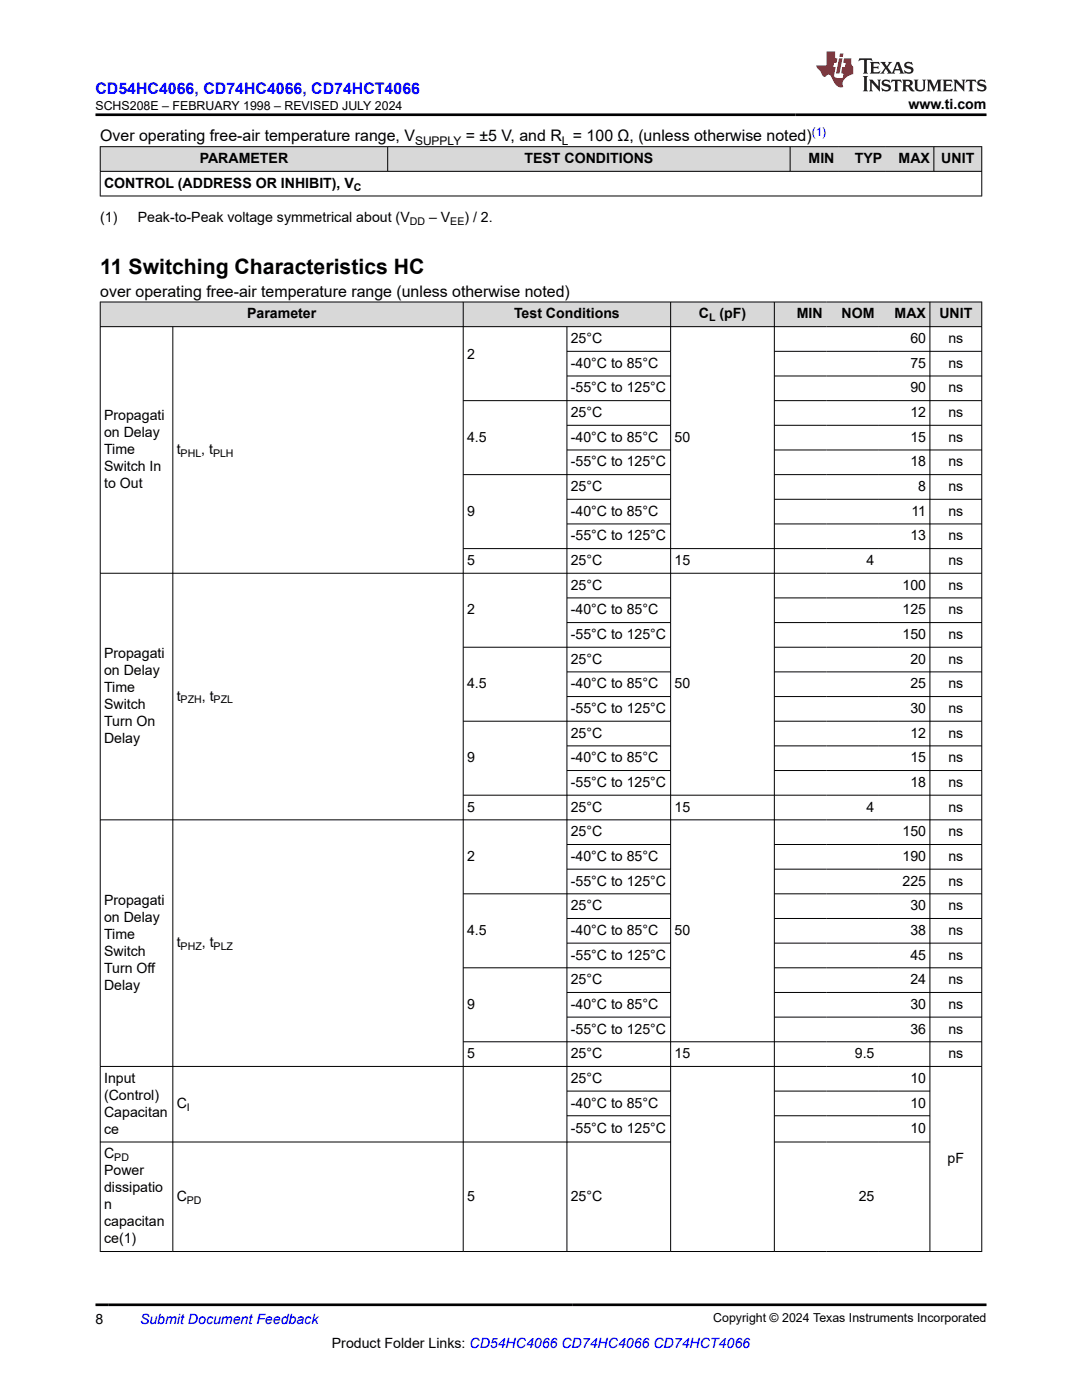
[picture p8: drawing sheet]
<svg xmlns="http://www.w3.org/2000/svg" width="216mm" height="279mm" viewBox="0 0 216 279" stroke-linecap="round" stroke-linejoin="round" font-family="sans-serif">
<g fill="#d8d8d8">
<path d="M20 29.3h175.9v4.9h-175.9z" fill-rule="evenodd"/>
<path d="M20.1 29.3h57.2v4.8h-57.2z" fill-rule="evenodd"/>
<path d="M77.4 29.3h80.2v4.8h-80.2z" fill-rule="evenodd"/>
<path d="M157.7 29.3h9.5v4.8h-9.5z" fill-rule="evenodd"/>
<path d="M167.2 29.3h9.6v4.8h-9.6z" fill-rule="evenodd"/>
<path d="M176.8 29.3h9.5v4.8h-9.5z" fill-rule="evenodd"/>
<path d="M186.4 29.3h9.4v4.8h-9.4z" fill-rule="evenodd"/>
</g>
<path d="M19.9 29.3h176.1M19.9 34.2h176.1M19.9 39.1h176.1M20 29.2v10M77.4 29.2v5.1M157.7 29.2v5.1M186.3 29.2v5.1M195.9 29.2v10" fill="none" stroke="#000" stroke-width=".2"/>
<g fill="#d8d8d8">
<path d="M20 60.3h175.9v4.9h-175.9z" fill-rule="evenodd"/>
<path d="M20.1 60.3h72.3v4.8h-72.3z" fill-rule="evenodd"/>
<path d="M92.5 60.3h41.3v4.8h-41.3z" fill-rule="evenodd"/>
<path d="M133.9 60.3h20.6v4.8h-20.6z" fill-rule="evenodd"/>
<path d="M154.6 60.3h10.3v4.8h-10.3z" fill-rule="evenodd"/>
<path d="M164.9 60.3h10.3v4.8h-10.3z" fill-rule="evenodd"/>
<path d="M175.2 60.3h10.3v4.8h-10.3z" fill-rule="evenodd"/>
<path d="M185.6 60.3h10.2v4.8h-10.2z" fill-rule="evenodd"/>
</g>
<g fill="none" stroke="#000" stroke-width=".2">
<path d="M19.9 60.3h176.1M19.9 65.2h176.1M20 60.2v189.6M34.5 65.2v184.6M92.4 60.2v189.6M92.4 80h41.5M113.1 65.2v184.6M113.1 70.1h20.8M113.1 75h20.8M133.8 60.2v189.6M154.5 60.2v189.6M154.5 80h41.5"/>
<path d="M154.5 70.1h41.5M154.5 75h41.5M185.6 60.2v189.6M195.9 60.2v189.6M113.1 84.9h20.8M113.1 89.8h20.8M113.1 99.6h20.8M133.9 94.7h-41.5M154.5 94.7h41.5M154.5 84.9h41.5M154.5 89.8h41.5M154.5 99.6h41.5"/>
<path d="M19.9 114.4h176.1M113.1 104.6h20.8M113.1 119.3h20.8M154.5 104.6h41.5M154.5 119.3h41.5M196 109.5h-103.6M92.4 129.2h41.5M113.1 124.2h20.8M113.1 134.1h20.8M113.1 139h20.8M154.5 129.2h41.5M154.5 124.2h41.5"/>
<path d="M154.5 134.1h41.5M154.5 139h41.5M113.1 148.9h20.8M113.1 153.8h20.8M133.9 143.9h-41.5M154.5 143.9h41.5M154.5 148.9h41.5M154.5 153.8h41.5M196 158.7h-103.6M19.9 163.6h176.1M92.4 178.4h41.5M113.1 168.5h20.8"/>
<path d="M113.1 173.5h20.8M154.5 178.4h41.5M154.5 168.5h41.5M154.5 173.5h41.5M113.1 183.3h20.8M113.1 188.2h20.8M113.1 198.1h20.8M133.9 193.1h-41.5M154.5 193.1h41.5M154.5 183.3h41.5M154.5 188.2h41.5M154.5 198.1h41.5"/>
<path d="M19.9 212.8h176.1M113.1 203h20.8M113.1 217.8h20.8M154.5 203h41.5M154.5 217.8h31.1M196 207.9h-103.6M19.9 227.9h114M113.1 222.7h20.8M154.5 227.9h31.1M154.5 222.7h31.1M196 249.8h-176.1"/>
</g>
<path d="M171.5 11.6l-.2 .6 .5-.2h.6v.1v2.2l-.2 .4h1l-.2-.4v-2.2v-.1h.5l.6 .2-.2-.6zM173.6 12.4l.2 .3v1.6l-.2 .4h1.9l.1-.6a1.08 1.08 0 0 1-1.3 .2v-.7h.6l.4 .2v-.7l-.4 .2h-.6v-.5l.2-.2a1 1 0 0 1 1 .3l-.1-.5zM175.7 12.4l.9 1.1-1 1.2h.9l-.2-.2 .5-.8 .4 .8-.2 .2h1.6l-.2-.2 .2-.5h.9l.1 .5-.1 .2h.9l-.2-.4-.8-1.9h-.5l-.9 2.1-.9-1.1 .9-1h-.8l.2 .2-.4 .6-.4-.6 .2-.2zM179 12.8l.4 1h-.7zM180.7 12.5a.65 .65 0 0 0-.2 .7 .65 .65 0 0 0 .6 .5l.6 .1 .1 .3a.79 .79 0 0 1-.7 .4 .79 .79 0 0 1-.7-.5l.1 .7 .2-.1a.93 .93 0 0 0 1.1 0 .93 .93 0 0 0 .4-.9 1.46 1.46 0 0 0-1.2-.6l-.1-.3a1.09 1.09 0 0 1 1.2 .2l-.2-.6-.1 .1-.5-.2zM172.2 15.2l.2 .4v2.2l-.2 .4h1l-.2-.4v-2.2l.2-.4zM173.4 15.9l.2 .4v1.5l-.2 .4h.8l-.3-.4 .1-1.3 1.6 1.8v-2l.2-.4h-.7l.1 .2 .1 1.1-1.2-1.3zM176.2 16a.65 .65 0 0 0-.2 .8 .65 .65 0 0 0 .6 .4l.6 .2 .1 .2a.79 .79 0 0 1-.7 .4 .79 .79 0 0 1-.7-.5l.1 .7 .2-.1a.93 .93 0 0 0 1.1 .1 .93 .93 0 0 0 .4-1 1.46 1.46 0 0 0-1.2-.5l-.1-.4a1.09 1.09 0 0 1 1.2 .2l-.1-.6-.2 .1-.5-.1zM177.9 15.9l-.1 .6a.63 .63 0 0 1 .8-.3v1.6l-.3 .4h1l-.2-.4v-1.6a.66 .66 0 0 1 .8 .3l-.1-.6zM180 15.9l.2 .4v1.5l-.2 .4h1l-.2-.2-.1-.7h.5l.1 .2a.79 .79 0 0 0 1.2 .6l-1-.9a.61 .61 0 0 0 .6-.6 .61 .61 0 0 0-.5-.7zM180.8 16.2h.1a.47 .47 0 0 1 .5 .1 .47 .47 0 0 1 .1 .5l-.1 .1-.7 .1zM182.3 15.9l.2 .2a2.27 2.27 0 0 0 .4 2 1.04 1.04 0 0 0 1.7-.7v-1.3l.2-.2h-.8l.2 .4v1.1a.6 .6 0 0 1-.6 .6 .6 .6 0 0 1-.6-.6v-1.1l.3-.4zM184.9 15.9l.2 .4v1.5l-.2 .4h.8l-.3-.4v-1.4l.9 1.9 .9-1.9v1.4l-.3 .4h1l-.2-.4v-1.5l.2-.4h-.8l-.7 1.5-.6-1.5zM188.1 15.9l.2 .4v1.5l-.2 .4h1.9l.1-.6a1.09 1.09 0 0 1-1.3 .2v-.7h.6l.4 .2v-.6l-.4 .2h-.6v-.6l.2-.1a1.01 1.01 0 0 1 1 .3l-.1-.6zM190.2 15.9l.3 .4v1.5l-.3 .4h.8l-.2-.4v-1.3l1.6 1.8v-2l.2-.4h-.7l.2 .2v1.1l-1.2-1.3zM192.8 15.9l-.1 .6a.63 .63 0 0 1 .8-.3v1.6l-.3 .4h1l-.2-.4v-1.6a.66 .66 0 0 1 .8 .3l-.1-.6zM195.2 16a.65 .65 0 0 0-.2 .8 .65 .65 0 0 0 .6 .4l.6 .2 .2 .2a.79 .79 0 0 1-.7 .4 .79 .79 0 0 1-.7-.5l.1 .7 .2-.1a.93 .93 0 0 0 1 .1 .93 .93 0 0 0 .5-1 1.46 1.46 0 0 0-1.3-.5v-.4a1.09 1.09 0 0 1 1.2 .2l-.2-.6-.2 .1-.5-.1z" fill="#231f20"/>
<path d="M164.9 10.3v2.7h-2l.1 .4 .8 1a.95 .95 0 0 0 1 .9 .59 .59 0 0 1 .5-.4 .59 .59 0 0 1 .5 .3l.4 .8a1.59 1.59 0 0 0 2.1 1.4 1.61 1.61 0 0 1 1-2.3l1-.3-.1-1.5a1.59 1.59 0 0 1-.3-1.7h-1.5l-.2 .9h.6l-.2 .9h-.5l-.2 .9v.3l.4 .1-.1 .9h-.7a.73 .73 0 0 1-1-.7l.3-1.5h-.5l.1-.9h.5l.2-.9h-.5v-1.3zM167.4 11.6l-.6 3.1h.7l.6-3.1zM167.6 10.7l-.1 .6h.7l.1-.6z" fill="#ed1c24"/>
<path d="M19.1 22.9h177.8M19.1 260.4h177.8" fill="none" stroke="#000" stroke-width=".53"/>
<text font-size="4.2" x="20" y="54.7">11 Switching Characteristics HC</text>
<text font-size="3.2" fill="#00f" x="19.1" y="18.7">CD54HC4066, CD74HC4066, CD74HCT4066</text>
<g font-size="3.2">
<text x="20" y="28.2">Over operating free-air temperature range, V</text>
<text x="92.9" y="28.2">= ±5 V, and R = 100 Ω, (unless otherwise noted)</text>
<text x="20" y="59.2">over operating free-air temperature range (unless otherwise noted)</text>
</g>
<g font-size="2.8">
<text x="181.3" y="21.8">www.ti.com</text>
<text x="39.8" y="32.5">PARAMETER</text>
<text x="104.7" y="32.5">TEST CONDITIONS</text>
<text x="161.3" y="32.5">MIN</text>
<text x="170.6" y="32.5">TYP</text>
<text x="179.3" y="32.5">MAX</text>
<text x="187.8" y="32.5">UNIT</text>
<text x="20.8" y="37.5">CONTROL (ADDRESS OR INHIBIT), V</text>
<text x="20" y="44.3">(1)</text>
<text x="27.5" y="44.3">Peak-to-Peak voltage symmetrical about (V</text>
<text x="85.6" y="44.3">– V</text>
<text x="92.7" y="44.3">) / 2.</text>
<text x="49.3" y="63.5">Parameter</text>
<text x="102.6" y="63.5">Test Conditions</text>
<text x="139.4" y="63.5">C</text>
<text x="143.6" y="63.5">(pF)</text>
<text x="159" y="63.5">MIN</text>
<text x="167.9" y="63.5">NOM</text>
<text x="178.5" y="63.5">MAX</text>
<text x="187.4" y="63.5">UNIT</text>
<text x="93.2" y="71.7">2</text>
<text x="113.9" y="68.5">25°C</text>
<text x="181.6" y="68.5">60</text>
<text x="189.2" y="68.5">ns</text>
<text x="113.9" y="73.4">-40°C to 85°C</text>
<text x="181.6" y="73.4">75</text>
<text x="189.2" y="73.4">ns</text>
<text x="20.8" y="83.8">Propagati</text>
<text x="113.9" y="78.3">-55°C to 125°C</text>
<text x="113.9" y="83.2">25°C</text>
<text x="181.6" y="78.3">90</text>
<text x="181.6" y="83.2">12</text>
<text x="189.2" y="78.3">ns</text>
<text x="189.2" y="83.2">ns</text>
<text x="20.8" y="87.2">on Delay</text>
<text x="93.2" y="88.2">4.5</text>
<text x="113.9" y="88.2">-40°C to 85°C</text>
<text x="134.6" y="88.2">50</text>
<text x="181.6" y="88.2">15</text>
<text x="189.2" y="88.2">ns</text>
<text x="20.8" y="90.6">Time</text>
<text x="20.8" y="94">Switch In</text>
<text x="35.3" y="90.6">t</text>
<text x="40.2" y="90.6">, t</text>
<text x="113.9" y="93.1">-55°C to 125°C</text>
<text x="181.6" y="93.1">18</text>
<text x="189.2" y="93.1">ns</text>
<text x="20.8" y="97.4">to Out</text>
<text x="113.9" y="98">25°C</text>
<text x="183.2" y="98">8</text>
<text x="189.2" y="98">ns</text>
<text x="93.2" y="102.9">9</text>
<text x="113.9" y="102.9">-40°C to 85°C</text>
<text x="113.9" y="107.8">-55°C to 125°C</text>
<text x="181.6" y="107.8">13</text>
<text x="181.9" y="102.9">11</text>
<text x="189.2" y="102.9">ns</text>
<text x="189.2" y="107.8">ns</text>
<text x="93.2" y="112.8">5</text>
<text x="113.9" y="112.8">25°C</text>
<text x="134.6" y="112.8">15</text>
<text x="172.9" y="112.8">4</text>
<text x="189.2" y="112.8">ns</text>
<text x="113.9" y="117.7">25°C</text>
<text x="180.1" y="117.7">100</text>
<text x="189.2" y="117.7">ns</text>
<text x="93.2" y="122.6">2</text>
<text x="113.9" y="122.6">-40°C to 85°C</text>
<text x="180.1" y="122.6">125</text>
<text x="189.2" y="122.6">ns</text>
<text x="20.8" y="131.4">Propagati</text>
<text x="113.9" y="127.5">-55°C to 125°C</text>
<text x="180.1" y="127.5">150</text>
<text x="189.2" y="127.5">ns</text>
<text x="20.8" y="134.7">on Delay</text>
<text x="93.2" y="137.4">4.5</text>
<text x="113.9" y="132.4">25°C</text>
<text x="113.9" y="137.4">-40°C to 85°C</text>
<text x="134.6" y="137.4">50</text>
<text x="181.6" y="132.4">20</text>
<text x="181.6" y="137.4">25</text>
<text x="189.2" y="132.4">ns</text>
<text x="189.2" y="137.4">ns</text>
<text x="20.8" y="138.1">Time</text>
<text x="20.8" y="141.5">Switch</text>
<text x="35.3" y="139.8">t</text>
<text x="40.3" y="139.8">, t</text>
<text x="113.9" y="142.3">-55°C to 125°C</text>
<text x="181.6" y="142.3">30</text>
<text x="189.2" y="142.3">ns</text>
<text x="20.8" y="144.9">Turn On</text>
<text x="20.8" y="148.3">Delay</text>
<text x="113.9" y="147.2">25°C</text>
<text x="181.6" y="147.2">12</text>
<text x="189.2" y="147.2">ns</text>
<text x="93.2" y="152.1">9</text>
<text x="113.9" y="152.1">-40°C to 85°C</text>
<text x="181.6" y="152.1">15</text>
<text x="189.2" y="152.1">ns</text>
<text x="93.2" y="162">5</text>
<text x="113.9" y="157">-55°C to 125°C</text>
<text x="113.9" y="162">25°C</text>
<text x="134.6" y="162">15</text>
<text x="172.9" y="162">4</text>
<text x="181.6" y="157">18</text>
<text x="189.2" y="157">ns</text>
<text x="189.2" y="162">ns</text>
<text x="113.9" y="166.9">25°C</text>
<text x="180.1" y="166.9">150</text>
<text x="189.2" y="166.9">ns</text>
<text x="93.2" y="171.8">2</text>
<text x="113.9" y="171.8">-40°C to 85°C</text>
<text x="180.1" y="171.8">190</text>
<text x="189.2" y="171.8">ns</text>
<text x="113.9" y="176.7">-55°C to 125°C</text>
<text x="180.1" y="176.7">225</text>
<text x="189.2" y="176.7">ns</text>
<text x="20.8" y="180.6">Propagati</text>
<text x="20.8" y="184">on Delay</text>
<text x="113.9" y="181.7">25°C</text>
<text x="181.6" y="181.7">30</text>
<text x="189.2" y="181.7">ns</text>
<text x="20.8" y="187.3">Time</text>
<text x="20.8" y="190.7">Switch</text>
<text x="35.3" y="189">t</text>
<text x="40.3" y="189">, t</text>
<text x="93.2" y="186.6">4.5</text>
<text x="113.9" y="186.6">-40°C to 85°C</text>
<text x="113.9" y="191.5">-55°C to 125°C</text>
<text x="134.6" y="186.6">50</text>
<text x="181.6" y="186.6">38</text>
<text x="181.6" y="191.5">45</text>
<text x="189.2" y="186.6">ns</text>
<text x="189.2" y="191.5">ns</text>
<text x="20.8" y="194.1">Turn Off</text>
<text x="20.8" y="197.5">Delay</text>
<text x="113.9" y="196.4">25°C</text>
<text x="181.6" y="196.4">24</text>
<text x="189.2" y="196.4">ns</text>
<text x="93.2" y="201.3">9</text>
<text x="113.9" y="201.3">-40°C to 85°C</text>
<text x="181.6" y="201.3">30</text>
<text x="189.2" y="201.3">ns</text>
<text x="113.9" y="206.3">-55°C to 125°C</text>
<text x="181.6" y="206.3">36</text>
<text x="189.2" y="206.3">ns</text>
<text x="93.2" y="211.2">5</text>
<text x="113.9" y="211.2">25°C</text>
<text x="134.6" y="211.2">15</text>
<text x="170.6" y="211.2">9.5</text>
<text x="189.2" y="211.2">ns</text>
<text x="20.8" y="216.1">Input</text>
<text x="20.8" y="219.5">(Control)</text>
<text x="35.3" y="221.2">C</text>
<text x="113.9" y="216.1">25°C</text>
<text x="113.9" y="221">-40°C to 85°C</text>
<text x="181.6" y="216.1">10</text>
<text x="181.6" y="221">10</text>
<text x="20.8" y="222.9">Capacitan</text>
<text x="20.8" y="226.3">ce</text>
<text x="113.9" y="226.1">-55°C to 125°C</text>
<text x="181.6" y="226.1">10</text>
<text x="20.8" y="231.2">C</text>
<text x="189.1" y="232.1">pF</text>
<text x="20.8" y="234.6">Power</text>
<text x="20.8" y="238">dissipatio</text>
<text x="35.3" y="239.7">C</text>
<text x="93.2" y="239.7">5</text>
<text x="113.9" y="239.7">25°C</text>
<text x="171.4" y="239.7">25</text>
<text x="20.8" y="241.3">n</text>
<text x="20.8" y="244.7">capacitan</text>
<text x="20.8" y="248.1">ce(1)</text>
<text x="19.1" y="264.2">8</text>
<text x="66.2" y="269">Product Folder Links: CD54HC4066 CD74HC4066 CD74HCT4066</text>
</g>
<text font-size="2.8" fill="#00f" x="27.9" y="264.2">Submit Document Feedback</text>
<g font-size="2.5">
<text x="19.1" y="21.9">SCHS208E – FEBRUARY 1998 – REVISED JULY 2024</text>
<text x="142.3" y="263.9">Copyright © 2024 Texas Instruments Incorporated</text>
</g>
<g font-size="2.4">
<text x="82.8" y="28.9">SUPPLY</text>
<text x="112.1" y="28.9">L</text>
</g>
<text font-size="2.4" fill="#00f" x="162" y="27.2">(1)</text>
<g font-size="2.1">
<text x="70.6" y="38">C</text>
<text x="81.8" y="44.8">DD</text>
<text x="89.9" y="44.8">EE</text>
<text x="141.5" y="64.1">L</text>
<text x="36" y="91.2">PHL</text>
<text x="42.5" y="91.2">PLH</text>
<text x="36" y="140.4">PZH</text>
<text x="42.6" y="140.4">PZL</text>
<text x="36" y="189.6">PHZ</text>
<text x="42.6" y="189.6">PLZ</text>
<text x="37.3" y="221.7">I</text>
<text x="22.8" y="231.8">PD</text>
<text x="37.3" y="240.2">PD</text>
</g>
</svg>
